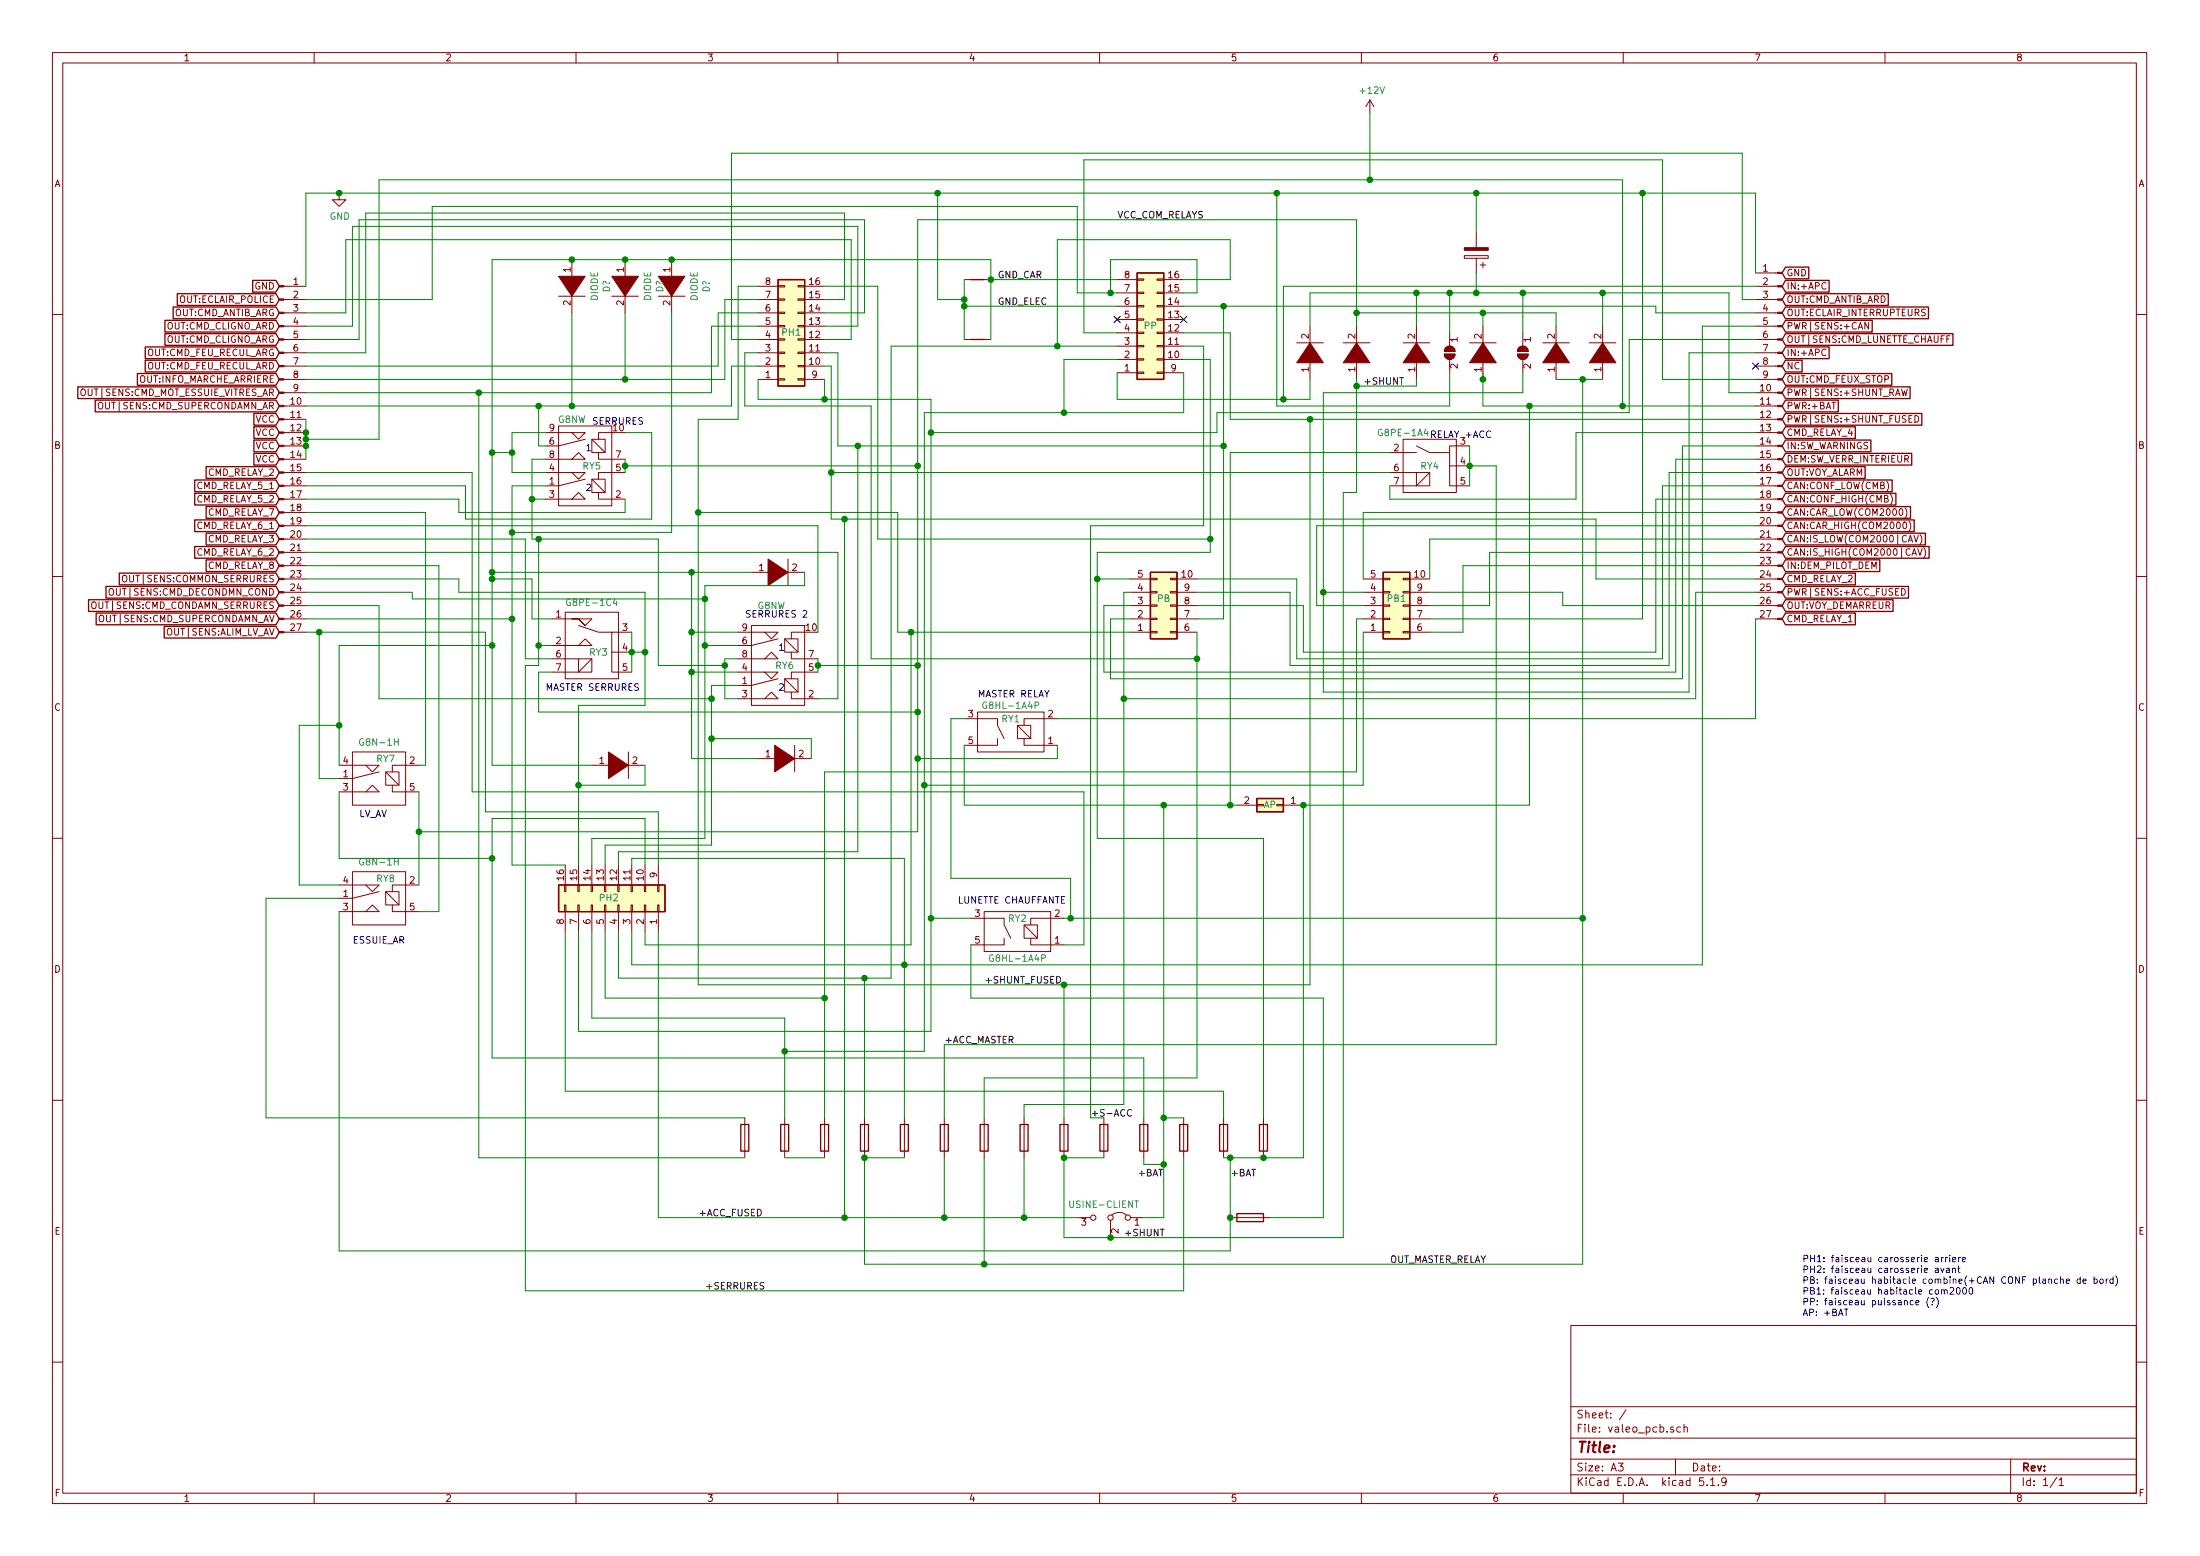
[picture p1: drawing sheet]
<svg xmlns="http://www.w3.org/2000/svg" width="420mm" height="297mm" viewBox="0 0 420 297" stroke-linecap="round" stroke-linejoin="round" font-family="sans-serif">
<g fill="none" stroke="#840000" stroke-width=".19">
<path d="M10 10h400v277h-400zM12 12h396v273.1h-396zM60 10v2M110 10v2M160 10v2M210 10v2M260 10v2M261.6 19.1l-.7 1.3M261.6 19.1v2.5M261.6 19.1l.8 1.3M310 10v2M360 10v2"/>
<path d="M64.8 36.9v1.2h1.2l-1.2 1.3-1.3-1.3h1.3M54.2 59.7h4.2M54.2 57.2h4.2M54.2 54.6h4.2M106.7 56.6h5.1M109.2 49.6v3.8M109.2 55.9v3.8M116.8 56.6h5.1M119.4 49.6v3.8M119.4 55.9v3.8M125.7 56.6h5.1M128.3 49.6v3.8"/>
<path d="M128.3 55.9v3.8M144.8 59.7h3.8M144.8 57.2h3.8M144.8 54.6h3.8M148.6 59.6h1.3v.3h-1.3zM148.6 57.1h1.3v.2h-1.3zM148.6 54.5h1.3v.3h-1.3zM152.4 59.6h1.3v.3h-1.3zM152.4 57.1h1.3v.2h-1.3zM152.4 54.5h1.3v.3h-1.3zM153.7 59.7h3.8M153.7 57.2h3.8"/>
<path d="M153.7 54.6h3.8M184.1 53.4h5.1M213.4 58.5h3.8M213.4 55.9h3.8M213.4 53.4h3.8M217.2 58.3h1.2v.3h-1.2zM217.2 55.8h1.2v.2h-1.2zM217.2 53.2h1.2v.3h-1.2zM221 58.3h1.2v.3h-1.2zM221 55.8h1.2v.2h-1.2zM221 53.2h1.2v.3h-1.2zM222.2 58.5h3.9"/>
<path d="M222.2 55.9h3.9M222.2 53.4h3.9M279.7 48.8h4.5v.5h-4.5zM281.9 44.5v2.8M281.9 49.3v2.8M282.7 50.6h1M283.2 50.1v1M335.3 59.7h4.2M335.3 57.2h4.2M335.3 54.6h4.2M335.3 52.1h4.2M348.7 54.1a.6 .6 0 0 0-.8 .4 .6 .6 0 0 0 .6 .7l.2-.1"/>
<path d="M10 60h2M54.2 77.5h4.2M54.2 75h4.2M54.2 72.4h4.2M54.2 69.9h4.2M54.2 67.3h4.2M54.2 64.8h4.2M54.2 62.3h4.2M144.8 72.4h3.8M144.8 69.9h3.8M144.8 67.3h3.8M144.8 64.8h3.8"/>
<path d="M144.8 62.3h3.8M148.6 62.1h1.3v.3h-1.3zM148.6 67.2h1.3v.3h-1.3zM148.6 69.8h1.3v.2h-1.3zM148.6 72.3h1.3v.3h-1.3zM148.6 64.7h1.3v.2h-1.3zM152.4 62.1h1.3v.3h-1.3zM152.4 67.2h1.3v.3h-1.3zM152.4 69.8h1.3v.2h-1.3zM152.4 72.3h1.3v.3h-1.3zM152.4 64.7h1.3v.2h-1.3zM153.7 72.4h3.8"/>
<path d="M153.7 69.9h3.8M153.7 67.3h3.8M153.7 64.8h3.8M153.7 62.3h3.8M184.1 64.8h5.1M213.4 71.2h3.8M213.4 68.6h3.8M213.4 66.1h3.8M213.4 63.5h3.8M213.4 61h3.8M217.2 60.9h1.2v.2h-1.2zM217.2 65.9h1.2v.3h-1.2z"/>
<path d="M217.2 68.5h1.2v.2h-1.2zM217.2 71h1.2v.3h-1.2zM217.2 63.4h1.2v.3h-1.2zM221 60.9h1.2v.2h-1.2zM221 65.9h1.2v.3h-1.2zM221 68.5h1.2v.2h-1.2zM221 71h1.2v.3h-1.2zM221 63.4h1.2v.3h-1.2zM222.2 71.2h3.9M222.2 68.6h3.9M222.2 66.1h3.9M222.2 63.5h3.9"/>
<path d="M222.2 61h3.9M247.6 65.4h5.1M250.2 62.3v3.8M250.2 68.6v3.8M256.5 65.4h5.1M259.1 62.3v3.8M259.1 68.6v3.8M268 65.4h5M270.5 62.3v3.8M270.5 68.6v3.8M275.8 67.6h2.1a1.02 1.02 0 0 1-1 1 1.02 1.02 0 0 1-1.1-1zM276.1 66.4a1.02 1.02 0 0 1 1.1-.3 1.02 1.02 0 0 1 .7 1h-2.1z"/>
<path d="M276.9 63.5v2.6M276.9 68.6v2.6M280.7 65.4h5M283.2 62.3v3.8M283.2 68.6v3.8M289.8 67.6h2a1.02 1.02 0 0 1-1 1 1.02 1.02 0 0 1-1-1zM290 66.4a1.02 1.02 0 0 1 1.2-.3 1.02 1.02 0 0 1 .6 1h-2zM290.8 63.5v2.6M290.8 68.6v2.6M294.6 65.4h5.1M297.2 62.3v3.8M297.2 68.6v3.8"/>
<path d="M303.5 65.4h5.1M306.1 62.3v3.8M306.1 68.6v3.8M335.3 77.5h4.2M335.3 75h4.2M335.3 72.4h4.2M335.3 69.9h4.2M335.3 67.3h4.2M335.3 64.8h4.2M335.3 62.3h4.2M348.7 66.8a.6 .6 0 0 0-.8 .4 .6 .6 0 0 0 .6 .7l.2-.1M356.9 61.6v1.2l-.7-1.2v1.2"/>
<path d="M363.2 74.3l.3 1.2 .2-.9 .3 .9 .3-1.2M365.7 79.3a.64 .64 0 0 1 .7 .7 .64 .64 0 0 1-.7 .6zM408 60h2M54.2 92.7h4.2M54.2 90.2h4.2M54.2 85.1h4.2M54.2 95.3h4.2M54.2 87.7h4.2M54.2 82.6h4.2M54.2 97.8h4.2M54.2 80h4.2M104.1 95.3h7.7l-1.3-1.3-1.3 1.3"/>
<path d="M104.1 90.2h7.7l-1.3 1.3-1.3-1.3M104.1 87.7h7.7l-1.3-1.3-1.3 1.3M104.1 82.6h7.7l-1.3 1.3-1.3-1.3M106.7 81.3h10.1v15.3h-10.1zM111.8 91.5l-5.1 1.2h-2.6M111.8 83.9l-5.1 1.2h-2.6M113 91.5h2.6v2.5h-2.6zM113 83.9h2.6v2.5h-2.6zM113 91.5l2.6 2.5M113 83.9l2.6 2.5M114.3 94v1.3h5.1M114.3 86.4v1.3h5.1"/>
<path d="M116.8 82.6h-2.5v1.3M119.4 90.2h-5.1v1.3M265.4 90.2h5.1M265.4 86.4h5.1M268 83.9h10.1v10.1h-10.1zM270.5 90.2h2.5v2.5h-2.5zM270.5 85.1l2.5 1.3h3.9M273 90.2l-2.5 2.5h-5.1M276.9 88.9h3.8M280.7 85.1h-3.8v7.6h3.8M335.3 92.7h4.2M335.3 90.2h4.2"/>
<path d="M335.3 85.1h4.2M335.3 95.3h4.2M335.3 87.7h4.2M335.3 82.6h4.2M335.3 97.8h4.2M335.3 80h4.2M361 94.4a1.4 1.4 0 0 1 0 1.9M363.8 96.9a1.47 1.47 0 0 1 0 2M364.6 99.5a1.47 1.47 0 0 1 0 1.9M10 110h2M54.2 118.1h4.2M54.2 115.6h4.2"/>
<path d="M54.2 113.1h4.2M54.2 110.5h4.2M54.2 108h4.2M54.2 105.4h4.2M54.2 102.9h4.2M54.2 100.4h4.2M105.4 118.1h5.1h-1.3M107.9 116.9h10.2v12.7h-10.2zM110.5 119.4l3.8 1.3h2.5M110.5 118.1h2.5l-1.2 1.3-1.3-1.3 1.3 1.3M143.5 119.4h10.2v15.3h-10.2zM143.5 109.3h3.8"/>
<path d="M149.9 109.3h3.8M150.5 106.7v5.1M215.9 118.1h3.8M215.9 115.6h3.8M215.9 113.1h3.8M215.9 110.5h3.8M219.7 110.4h1.3v.3h-1.3zM219.7 112.9h1.3v.3h-1.3zM219.7 118h1.3v.3h-1.3zM219.7 115.5h1.3v.2h-1.3zM223.5 110.4h1.3v.3h-1.3zM223.5 112.9h1.3v.3h-1.3z"/>
<path d="M223.5 118h1.3v.3h-1.3zM223.5 115.5h1.3v.2h-1.3zM224.8 118.1h3.8M224.8 115.6h3.8M224.8 113.1h3.8M224.8 110.5h3.8M260.3 118.1h3.9M260.3 115.6h3.9M260.3 113.1h3.9M260.3 110.5h3.9M264.2 110.4h1.2v.3h-1.2zM264.2 112.9h1.2v.3h-1.2z"/>
<path d="M264.2 118h1.2v.3h-1.2zM264.2 115.5h1.2v.2h-1.2zM268 110.4h1.2v.3h-1.2zM268 112.9h1.2v.3h-1.2zM268 118h1.2v.3h-1.2zM268 115.5h1.2v.2h-1.2zM269.2 118.1h3.8M269.2 115.6h3.8M269.2 113.1h3.8M269.2 110.5h3.8M335.3 118.1h4.2M335.3 115.6h4.2"/>
<path d="M335.3 113.1h4.2M335.3 110.5h4.2M335.3 108h4.2M335.3 105.4h4.2M335.3 102.9h4.2M335.3 100.4h4.2M363.2 112.4a.64 .64 0 0 1 .7 .6 .64 .64 0 0 1-.7 .6zM365.5 102.2l.4 1.3 .5-1.3M366.2 104.7l.5 1.3 .4-1.3M366.7 102a1.47 1.47 0 0 1 0 1.9M367.4 104.6a1.4 1.4 0 0 1 0 1.9M408 110h2"/>
<path d="M54.2 120.7h4.2M105.4 123.2h7.6l-1.2-1.2-1.3 1.2M105.4 125.8h5.1M110.5 125.8h2.5v2.5h-2.5zM113 125.8l-2.5 2.5h-5.1M116.8 124.5h3.8M120.6 120.7h-3.8v7.6h3.8M141 133.4h7.6l-1.3-1.3-1.3 1.3M141 128.3h7.6l-1.3 1.3-1.3-1.3M141 125.8h7.6l-1.3-1.3-1.3 1.3M141 120.7h7.6l-1.3 1.3-1.3-1.3M148.6 122l-5.1 1.2h-2.5"/>
<path d="M148.6 129.6l-5.1 1.2h-2.5M149.9 129.6h2.5v2.5h-2.5zM149.9 122h2.5v2.5h-2.5zM149.9 129.6l2.5 2.5M149.9 122l2.5 2.5M151.1 132.1v1.3h5.1M151.1 124.5v1.3h5.1M153.7 120.7h-2.6v1.3M156.2 128.3h-5.1v1.3M184.1 137.2h6.4v1.3l1.3 2.5M186.7 135.9h12.7v7.6h-12.7zM194.3 138.5h2.5v2.5h-2.5z"/>
<path d="M194.3 138.5l2.5 2.5M201.9 137.2h-6.3v1.3M215.9 120.7h3.8M219.7 120.6h1.3v.2h-1.3zM223.5 120.6h1.3v.2h-1.3zM224.8 120.7h3.8M260.3 120.7h3.9M264.2 120.6h1.2v.2h-1.2zM268 120.6h1.2v.2h-1.2zM269.2 120.7h3.8M64.8 151.2h7.6l-1.3-1.3-1.3 1.3M64.8 146.1h7.6l-1.3 1.3-1.3-1.3"/>
<path d="M67.3 143.5h10.2v10.2h-10.2zM72.4 147.4l-5.1 1.2h-2.5M73.7 147.4h2.5v2.5h-2.5zM73.7 147.4l2.5 2.5M74.9 149.9v1.3h5.1M80 146.1h-5.1v1.3M113 146.1h3.8M119.4 146.1h3.8M120 143.5v5.1M144.8 144.8h3.8M151.1 144.8h3.8M151.8 142.3v5.1"/>
<path d="M190.5 141v1.3h-6.4M195.6 141v1.3h6.3M236.2 153.7h3.8M240 153.6h1.3v.2h-1.3zM243.8 153.6h1.3v.2h-1.3zM245.1 153.7h3.8M10 160h2M64.8 174h7.6l-1.3-1.2-1.3 1.2M64.8 168.9h7.6l-1.3 1.3-1.3-1.3M67.3 166.4h10.2v10.2h-10.2zM72.4 170.2l-5.1 1.3h-2.5M73.7 170.2h2.5v2.6h-2.5z"/>
<path d="M73.7 170.2l2.5 2.6M74.9 172.8v1.2h5.1M80 168.9h-5.1v1.3M107.8 172.8h.3v1.2h-.3zM107.8 168.9h.3v1.3h-.3zM107.9 165.1v3.8M107.9 174v3.8M110.4 172.8h.2v1.2h-.2zM110.4 168.9h.2v1.3h-.2zM110.5 165.1v3.8M110.5 174v3.8M112.9 172.8h.3v1.2h-.3z"/>
<path d="M112.9 168.9h.3v1.3h-.3zM113 165.1v3.8M113 174v3.8M115.4 172.8h.3v1.2h-.3zM115.4 168.9h.3v1.3h-.3zM115.6 165.1v3.8M115.6 174v3.8M118 172.8h.2v1.2h-.2zM118 168.9h.2v1.3h-.2zM118.1 165.1v3.8M118.1 174v3.8M120.5 172.8h.3v1.2h-.3z"/>
<path d="M120.5 168.9h.3v1.3h-.3zM120.6 165.1v3.8M120.6 174v3.8M123.1 172.8h.2v1.2h-.2zM123.1 168.9h.2v1.3h-.2zM123.2 165.1v3.8M123.2 174v3.8M125.6 172.8h.3v1.2h-.3zM125.6 168.9h.3v1.3h-.3zM125.7 165.1v3.8M125.7 174v3.8M185.4 175.3h6.4v1.3l1.2 2.5"/>
<path d="M188 174h12.7v7.6h-12.7zM191.8 179.1v1.3h-6.4M195.6 176.6h2.5v2.5h-2.5zM195.6 176.6l2.5 2.5M196.8 179.1v1.3h6.4M203.2 175.3h-6.4v1.3M408 160h2M10 210h2M142.2 213.4v7.6M149.9 213.4v7.6M157.5 213.4v7.6M165.1 213.4v7.6"/>
<path d="M172.7 213.4v7.6M180.3 213.4v7.6M188 213.4v7.6M195.6 213.4v7.6M203.2 213.4v7.6M210.8 213.4v7.6M218.4 213.4v7.6M226.1 213.4v7.6M233.7 213.4v7.6M241.3 213.4v7.6M408 210h2M205.7 232.4h2.6"/>
<path d="M212.1 233v3.3M212.3 231.9a2.26 2.26 0 0 1 2.8 0M215.9 232.4h2.5M234.9 232.4h7.7M300 253h108v32.1h-108zM10 260h2M300 278.5h108M300 274.5h108M300 268.5h108M309 279.3h1l-.5 .6 .4 .1v.7l-.2 .1-.7-.1M310.5 269.1l-1.2 2M319.6 272.5l-.3-.1-.3 .2 .1 .2 .5 .2v.3h-.6"/>
<path d="M320 278.5v3M321 272.5l-.5-.1-.3 .3 .1 .6 .2 .1 .5-.1M321.6 272.5l.2-.1 .4 .1v.9M321.6 271.9v1.5M384 278.5v6.6M408 260h2M60 285.1v1.9M110 285.1v1.9M160 285.1v1.9M210 285.1v1.9M260 285.1v1.9M300 281.5h108"/>
<path d="M310 285.1v1.9M325.3 282.1h-.7l-.1 .7 .2-.1h.5l.2 .3-.1 .5-.2 .1-.6-.1M326 283.5v.1M326.7 282.5l.4-.4v1.5M326.7 283.6h.8M328.2 283.5v.1M329.7 282.7l-.3 .3h-.4l-.2-.3 .2-.5 .4-.1 .2 .2a1.19 1.19 0 0 1-.2 1.2l-.4 .1M360 285.1v1.9M392.8 282l-1.3 2M393.2 282.5l.5-.4v1.5M393.2 283.6h.9"/>
<circle cx="208.8" cy="232.4" r=".51"/>
<circle cx="212.1" cy="232.4" r=".51"/>
<circle cx="215.4" cy="232.4" r=".51"/>
</g>
<g fill="#ffffc2" stroke="#ffffc2" stroke-width=".19">
<path d="M240 152.4h5.1v2.6h-5.1z"/>
<path d="M217.2 52.1h5v20.3h-5z"/>
<path d="M106.7 168.9h20.3v5.1h-20.3z"/>
<path d="M219.7 109.3h5.1v12.7h-5.1z"/>
<path d="M264.2 109.3h5v12.7h-5z"/>
<path d="M148.6 53.4h5.1v20.3h-5.1z"/>
</g>
<g fill="none" stroke="#840000" stroke-width=".25">
<path d="M33.1 58.6h19.6l.6 1.1-.6 1.1h-19.6zM33.9 56.1h18.8l.6 1.1-.6 1.1h-18.8zM48.3 53.5h4.4l.6 1.1-.6 1.2h-4.4zM148.6 53.4h5.1v20.3h-5.1zM185.4 53.4h2.6M217.2 52.1h5v20.3h-5zM341 56.1h19.6v2.2h-19.6l-.6-1.1zM341 58.6h27.3v2.2h-27.3l-.6-1.1zM341 53.5h8.3v2.3h-8.3l-.6-1.2zM341 51h4.4v2.2h-4.4l-.6-1.1zM14.9 73.8h37.8l.6 1.2-.6 1.1h-37.8zM18.2 76.4h34.5l.6 1.1-.6 1.1h-34.5z"/>
<path d="M26.2 71.3h26.5l.6 1.1-.6 1.1h-26.5zM27.7 68.8h25l.6 1.1-.6 1.1h-25zM27.7 66.2h25l.6 1.1-.6 1.2h-25zM31.5 61.1h21.2l.6 1.2-.6 1.1h-21.2zM31.5 63.7h21.2l.6 1.1-.6 1.1h-21.2zM48.5 78.9h4.2l.6 1.1-.6 1.2h-4.2zM185.4 64.8h2.6M341 63.7h32v2.2h-32l-.6-1.1zM341 71.3h20.3v2.2h-20.3l-.6-1.1zM341 61.1h16.6v2.3h-16.6l-.6-1.1zM341 76.4h10.1v2.2h-10.1l-.6-1.1zM341 68.8h3.2v2.2h-3.2l-.6-1.1z"/>
<path d="M341 78.9h26v2.3h-26l-.6-1.2zM341 73.8h23.8v2.3h-23.8l-.6-1.1zM341 66.2h8.3v2.3h-8.3l-.6-1.2zM37.2 91.6h15.5l.6 1.1-.6 1.2h-15.5zM37.2 94.2h15.5l.6 1.1-.6 1.1h-15.5zM37.2 99.2h15.5l.6 1.2-.6 1.1h-15.5zM39.4 89.1h13.3l.6 1.1-.6 1.1h-13.3zM39.4 96.7h13.3l.6 1.1-.6 1.1h-13.3zM48.5 84h4.2l.6 1.1-.6 1.1h-4.2zM48.5 86.5h4.2l.6 1.2-.6 1.1h-4.2zM48.5 81.5h4.2l.6 1.1-.6 1.1h-4.2zM341 94.2h21.1v2.2h-21.1l-.6-1.1z"/>
<path d="M341 91.6h20.4v2.3h-20.4l-.6-1.2zM341 89.1h15.2v2.2h-15.2l-.6-1.1zM341 84h16.3v2.2h-16.3l-.6-1.1zM341 86.5h24.1v2.3h-24.1l-.6-1.1zM341 99.2h24.6v2.3h-24.6l-.6-1.1zM341 81.5h13.3v2.2h-13.3l-.6-1.1zM341 96.7h23.9v2.2h-23.9l-.6-1.1zM16.9 114.5h35.8l.6 1.1-.6 1.1h-35.8zM18.4 117h34.3l.6 1.1-.6 1.2h-34.3zM20.2 111.9h32.5l.6 1.2-.6 1.1h-32.5zM22.8 109.4h29.9l.6 1.1-.6 1.1h-29.9zM31.4 119.6h21.3l.6 1.1-.6 1.1h-21.3z"/>
<path d="M37.2 104.3h15.5l.6 1.1-.6 1.2h-15.5zM39.4 106.9h13.3l.6 1.1-.6 1.1h-13.3zM39.4 101.8h13.3l.6 1.1-.6 1.1h-13.3zM219.7 109.3h5.1v12.7h-5.1zM264.2 109.3h5v12.7h-5zM341 109.4h13.3v2.2h-13.3l-.6-1.1zM341 117h13.3v2.3h-13.3l-.6-1.2zM341 111.9h23.5v2.3h-23.5l-.6-1.1zM341 114.5h20.5v2.2h-20.5l-.6-1.1zM341 106.9h18v2.2h-18l-.6-1.1zM341 101.8h26.7v2.2h-26.7l-.6-1.1zM341 104.3h27.4v2.3h-27.4l-.6-1.2z"/>
<path d="M240 152.4h5.1v2.6h-5.1zM106.7 168.9h20.3v5.1h-20.3zM141.5 214.7h1.5v5h-1.5zM149.1 214.7h1.5v5h-1.5zM156.7 214.7h1.5v5h-1.5zM164.3 214.7h1.6v5h-1.6zM172 214.7h1.5v5h-1.5zM179.6 214.7h1.5v5h-1.5zM187.2 214.7h1.5v5h-1.5zM194.8 214.7h1.5v5h-1.5zM202.4 214.7h1.6v5h-1.6zM210.1 214.7h1.5v5h-1.5z"/>
<path d="M217.7 214.7h1.5v5h-1.5zM225.3 214.7h1.5v5h-1.5zM232.9 214.7h1.5v5h-1.5zM240.5 214.7h1.6v5h-1.6zM236.2 231.7h5.1v1.5h-5.1z"/>
</g>
<path d="M108.9 114.4a.59 .59 0 0 0-.7 .6 .59 .59 0 0 0 .7 .6l.1-.5h-.3M117.4 114.3l-.3 .9h.8M197.7 134.7l.6-.1v-.5l-.6-.1v1.3M198.9 182.9l.7-.1v-.4l-.7-.1v1.2" fill="none" stroke="#008484" stroke-width=".19"/>
<g fill="#840000" stroke="#840000" stroke-width=".19">
<path d="M53.3 120.6h.9v.2h-.9z"/>
<path d="M53.3 118h.9v.3h-.9z"/>
<path d="M53.3 115.5h.9v.2h-.9z"/>
<path d="M53.3 112.9h.9v.3h-.9z"/>
<path d="M53.3 110.4h.9v.3h-.9z"/>
<path d="M53.3 107.9h.9v.2h-.9z"/>
<path d="M53.3 105.3h.9v.3h-.9z"/>
<path d="M53.3 102.8h.9v.2h-.9z"/>
<path d="M53.3 100.2h.9v.3h-.9z"/>
<path d="M53.3 97.7h.9v.3h-.9z"/>
<path d="M53.3 95.2h.9v.2h-.9z"/>
<path d="M53.3 92.6h.9v.3h-.9z"/>
<path d="M53.3 90.1h.9v.2h-.9z"/>
<path d="M53.3 87.5h.9v.3h-.9z"/>
<path d="M53.3 85h.9v.3h-.9z"/>
<path d="M53.3 82.5h.9v.2h-.9z"/>
<path d="M53.3 79.9h.9v.3h-.9z"/>
<path d="M53.3 77.4h.9v.2h-.9z"/>
<path d="M53.3 74.8h.9v.3h-.9z"/>
<path d="M53.3 72.3h.9v.3h-.9z"/>
<path d="M53.3 69.8h.9v.2h-.9z"/>
<path d="M53.3 67.2h.9v.3h-.9z"/>
<path d="M53.3 64.7h.9v.2h-.9z"/>
<path d="M53.3 62.1h.9v.3h-.9z"/>
<path d="M53.3 59.6h.9v.3h-.9z"/>
<path d="M53.3 57.1h.9v.2h-.9z"/>
<path d="M53.3 54.5h.9v.3h-.9z"/>
<path d="M276.1 66.4a1.02 1.02 0 0 1 1.1-.3 1.02 1.02 0 0 1 .7 1h-2.1z"/>
<path d="M275.8 67.6h2.1a1.02 1.02 0 0 1-1 1 1.02 1.02 0 0 1-1.1-1z"/>
<path d="M290 66.4a1.02 1.02 0 0 1 1.2-.3 1.02 1.02 0 0 1 .6 1h-2z"/>
<path d="M289.8 67.6h2a1.02 1.02 0 0 1-1 1 1.02 1.02 0 0 1-1-1z"/>
<path d="M339.5 118h.9v.3h-.9z"/>
<path d="M339.5 115.5h.9v.2h-.9z"/>
<path d="M339.5 112.9h.9v.3h-.9z"/>
<path d="M339.5 110.4h.9v.3h-.9z"/>
<path d="M339.5 107.9h.9v.2h-.9z"/>
<path d="M339.5 105.3h.9v.3h-.9z"/>
<path d="M339.5 102.8h.9v.2h-.9z"/>
<path d="M339.5 100.2h.9v.3h-.9z"/>
<path d="M339.5 97.7h.9v.3h-.9z"/>
<path d="M339.5 95.2h.9v.2h-.9z"/>
<path d="M339.5 92.6h.9v.3h-.9z"/>
<path d="M339.5 90.1h.9v.2h-.9z"/>
<path d="M339.5 87.5h.9v.3h-.9z"/>
<path d="M339.5 85h.9v.3h-.9z"/>
<path d="M339.5 82.5h.9v.2h-.9z"/>
<path d="M339.5 79.9h.9v.3h-.9z"/>
<path d="M339.5 77.4h.9v.2h-.9z"/>
<path d="M339.5 74.8h.9v.3h-.9z"/>
<path d="M339.5 72.3h.9v.3h-.9z"/>
<path d="M339.5 69.8h.9v.2h-.9z"/>
<path d="M339.5 67.2h.9v.3h-.9z"/>
<path d="M339.5 64.7h.9v.2h-.9z"/>
<path d="M339.5 62.1h.9v.3h-.9z"/>
<path d="M339.5 59.6h.9v.3h-.9z"/>
<path d="M339.5 57.1h.9v.2h-.9z"/>
<path d="M339.5 54.5h.9v.3h-.9z"/>
<path d="M339.5 52h.9v.2h-.9z"/>
<path d="M279.7 47.3h4.5v.5h-4.5z"/>
<path d="M125.7 52.7h5.1l-2.5 3.9z"/>
<path d="M116.8 52.7h5.1l-2.5 3.9z"/>
<path d="M106.7 52.7h5.1l-2.6 3.9z"/>
<path d="M146.7 106.7l3.8 2.6-3.8 2.5z"/>
<path d="M148 142.3l3.8 2.5-3.8 2.6z"/>
<path d="M116.2 143.5l3.8 2.6-3.8 2.5z"/>
<path d="M250.2 65.4l2.5 3.9h-5.1z"/>
<path d="M259.1 65.4l2.5 3.9h-5.1z"/>
<path d="M270.5 65.4l2.5 3.9h-5z"/>
<path d="M297.2 65.4l2.5 3.9h-5.1z"/>
<path d="M306.1 65.4l2.5 3.9h-5.1z"/>
<path d="M283.2 65.4l2.5 3.9h-5z"/>
</g>
<g fill="none" stroke="#008400" stroke-width=".19">
<path d="M179.1 36.9v20.3h5M243.8 36.9v40.6h33.1v-6.3M261.6 21.6v12.7M281.9 36.9v7.6M313.7 36.9v81.2h-40.7M58.4 59.7h7.6v-13.9h96.6v19h-5.1M109.2 59.7v17.8M119.4 59.7v12.7M128.3 59.7v41.9h-30.5M144.8 54.6h-3.8v25.4h-7.7v108h116.9v-108M144.8 57.2h-6.4v15.2h-80M144.8 59.7h-7.6v10.2h-78.8"/>
<path d="M157.5 54.6h10.1v48.3h63.5M157.5 59.7h7.6v-17.8h-96.5v22.9h-10.2M157.5 57.2h3.8v-16.5h-91.5v26.6h-11.4M184.1 53.4v11.4M184.1 58.5h29.3M189.2 53.4h24.2M212.1 55.9v-6.3h16.5v6.3h-2.5M213.4 55.9h-7.7v-16.5h-123.2v17.8h-24.1M226.1 53.4h8.8v-7.6h-33v20.3M226.1 58.5h90.1v1.2h19.1M233.7 58.5v59.6h-5.1M259.1 59.7h38.1v2.6"/>
<path d="M270.5 55.9v6.4M276.9 55.9v7.6M281.9 52.1v3.8M283.2 59.7v2.6M290.8 55.9v7.6M306.1 55.9v6.4M335.3 54.6h-90.2v21.6M335.3 57.2h-2.6v-28h-193v35.6h5.1M335.3 52.1v-15.2h-276.9v17.7M58.4 62.3h8.9v-19.1h96.5v19.1h-6.3M91.4 75v146h50.8M102.9 77.5v7.6h1.2"/>
<path d="M144.8 62.3h-8.9v12.7h-77.5M144.8 72.4v3.8h33v120.7h-67.3v-19.1M144.8 67.3h-2.6v10.2h24.2v48.3h62.2M144.8 69.9h-5.1v7.6h-81.3M157.5 67.3h2.5v17.8h73.7M157.5 69.9h1.2v29.2h146.1v11.4h30.5M157.5 72.4v3.8M189.2 64.8v-15.2h-95.2v96.5h19M213.4 71.2v5h36.8v-3.8M213.4 66.1h-43.2v120.6h-52.1v-8.9M213.4 63.5h-6.4v-33h110.5v41.9h17.8M213.4 68.6h-10.2v10.2"/>
<path d="M226.1 66.1h3.8v34.3h-21.6v113M226.1 68.6h5v36.8h-21.6v54.7h31.8v53.3M226.1 71.2v7.6h-49.6v121.9h-26.6M226.1 63.5h8.8v16.5h100.4M250.2 62.3v-6.4h80v19.1h5.1M259.1 62.3v-20.4h-83.8v116.9h-95.3M259.1 72.4v21.6h-2.6v142.3h-53.3v-15.3h7.6M270.5 72.4v1.3h-11.4M283.2 71.2v6.3h52.1M292.1 77.5v76.2h-43.2v67.3h-15.2M297.2 72.4h8.9M302.3 72.4v168.9h-137.2v-20.3h7.6"/>
<path d="M309.9 77.5v-43.2h-237.5v49.6h-14M335.3 62.3h-10.2v121.9h-204.5v-6.4M335.3 64.8h-24.2v14h-78.7v3.8h-54.6M335.3 67.3h-12.7v64.8h-69.9v-57.1h38.1v-3.8M58.4 90.2h31.8v61h116.8v29.2h-3.8M58.4 95.3h29.2v2.5h31.8v-2.5M58.4 97.8h22.9v48.3h-1.3M58.4 80v7.7M94 86.4h3.8M101.6 95.3h2.5M104.1 87.7h-2.5v15.2h24.1v24.1h12.7M104.1 82.6h-6.3v7.6h6.3"/>
<path d="M104.1 92.7h-6.3v72.4h10.1M119.4 87.7v2.5M119.4 88.9h55.9M119.4 82.6h5.1v16.5h-35.6v-6.4h-30.5M133.3 97.8h38.1v22.9h44.5M158.7 90.2h106.7M161.3 99.1v133.3M163.8 85.1v77.5h-45.7v2.5M265.4 86.4h-30.5v67.3M280.7 88.9h5v110.5h-105.4v14M280.7 85.1v7.6M335.3 92.7h-17.8v33.1h-69.9v-15.3h-19"/>
<path d="M335.3 90.2h-16.5v36.8h-72.4v-13.9h-17.8M335.3 82.6h-34.3v12.7h-35.6v-2.6M335.3 97.8h-75v12.7M335.3 85.1h-14v44.5h-109.2v-11.5h3.8M335.3 95.3h-19.1v29.2h-67.3v-8.9h-20.3M335.3 87.7h-15.3v40.6h-109.2v-12.7h5.1M58.4 100.4h97.8v20.3M58.4 105.4h101.6v28h-3.8M58.4 115.6h14v17.8h63.5M58.4 110.5h29.2v2.6h35.6v21.6h-12.7v30.4M58.4 108h25.4v66h-3.8M58.4 102.9h41.9v22.9h5.1"/>
<path d="M58.4 113.1h20.3v1.2h55.9M58.4 118.1h39.4M94 110.5h7.6v7.6h3.8M94 109.3h49.5M102.9 102.9v24.1h-2.6v119.4h125.8v-25.4M132.1 109.3v35.5h12.7M153.7 109.3v2.5h-19.1v48.3h-21.6v5M209.5 110.5h6.4M215.9 113.1h-1.3v97.8h-19v2.5M252.7 113.1h7.6M260.3 118.1h-1.2v29.3h-101.6v66M273 113.1h25.4v2.5h36.9"/>
<path d="M335.3 100.4h-83.8v15.2h8.8M335.3 105.4h-50.8v10.2h-11.5M335.3 113.1h-11.5v20.3h-109.2M335.3 118.1v19.1h-133.4M335.3 108h-55.9v12.7h-6.4M335.3 102.9h-62.3v7.6M58.4 120.7h34.3v34.3h33v10.1M61 120.7v27.9h3.8M64.8 138.5h-7.7v30.4h7.7M94 123.2h-29.2v22.9M102.9 123.2h2.5M105.4 128.3h-2.5v7.6h72.4"/>
<path d="M120.6 120.7v7.6M120.6 124.5h2.6M132.1 120.7h8.9M132.1 128.3h8.9M134.6 123.2h6.4M141 125.8h-2.6v7.6h2.6M141 130.8h-5.1v30.5h-20.3v3.8M156.2 125.8v2.5M156.2 127h19.1M174 120.7v59.7h-50.8v-2.6M184.1 137.2h-2.5v30.5h22.9v7.6M228.6 120.7v85.1h-40.6v7.6"/>
<path d="M260.3 120.7v29.2h-83.8M64.8 151.2v12.7h29.2M80 151.2v17.7M123.2 146.1v3.8h-12.7M135.9 141h19v3.8M184.1 142.3v11.4h52.1M201.9 142.3v2.5h-26.6M222.2 153.7v78.7h-3.8M64.8 174v64.8h170.1v-17.8M64.8 171.5h-14v41.9h91.4M107.9 177.8v30.5h125.8v5.1M113 177.8v16.5h36.9v19.1"/>
<path d="M115.6 177.8v12.7h41.9M120.6 165.1v-1.2h52.1v49.5M123.2 165.1v-8.9h-29.2v45.8h124.4v11.4M125.7 177.8v54.6h80M177.8 175.3h7.6M203.2 175.3h99.1M165.1 186.7v26.7M185.4 180.4v10.1h67.3v41.9h-10.1M203.2 188v25.4M222.2 213.4h3.9M149.9 221h7.6M180.3 221v11.4"/>
<path d="M188 221v20.3M195.6 221v11.4M218.4 221v1.3h3.8"/>
</g>
<path d="M216.1 211.9a.6 .6 0 0 0-.8 .5 .6 .6 0 0 0 .5 .7l.3-.2" fill="none" stroke="#000" stroke-width=".19"/>
<g fill="none" stroke="#0000c2" stroke-width=".19">
<path d="M284.7 82.4a.6 .6 0 0 0-.9 .4 .6 .6 0 0 0 .6 .7l.3-.1M153.4 116.7l.4-.2 .3 .4-.8 .9h.8M372.4 239.6v.1M365.9 248.7l.6-.1-.1-.3h-.3l-.2 .1v.7h.5M368.4 247.7a1.4 1.4 0 0 0 0 1.9M368.8 247.9l.4-.1 .2 .2-.4 .6M369 249v.1M369.6 240.1h.5l.1 .8M369.6 242.1h.5l.1 .8M369.8 247.7a1.47 1.47 0 0 1 0 1.9M370.2 240.3l-.5 .1-.1 .2 .1 .3 .5-.1M370.2 242.4l-.5 .1-.1 .1 .1 .3h.5"/>
<path d="M370.7 242.1l.3 .8 .3-.8M370.8 246.3l.2-.1 .3 .1v.8M370.8 240v.9M371.1 240l-.3 .3M371.3 246.4l.2-.2 .3 .1 .1 .8M371.6 240v.9M371.8 242.1h.4l.1 .8M371.9 240l-.3 .3M372.3 242.4l-.6 .2 .1 .3h.5M372.4 240v.9M372.4 245.9l.5-.1 .3 .3-.8 1h.8M372.9 240.4l.6-.1v-.2l-.4-.1-.2 .2v.6h.6"/>
<path d="M372.9 242.2l.2-.1h.3l.1 .8M372.9 242.1v.8M373.7 245.9l.2-.1a.69 .69 0 0 1 .5 .6 .69 .69 0 0 1-.5 .7l-.2-.2-.1-.3zM373.9 242.1h.4M374 241.7v1.1l.3 .1M374 240v.9M374.4 240l-.4 .3M374.8 240.4l.6-.1-.1-.2-.3-.1-.2 .2v.6h.5M375 245.9l.1-.1a.67 .67 0 0 1 .5 .6 .67 .67 0 0 1-.5 .7l-.3-.5zM376.2 245.9l.2-.1a.69 .69 0 0 1 .4 .6 .69 .69 0 0 1-.4 .7l-.4-.5zM393.5 244.3l.2-.1h.3l.1 .8M394.6 244.6l.6-.1-.1-.3h-.3l-.2 .1 .1 .6h.4"/>
<path d="M397.3 244.2h-.4l-.2 .2 .1 .5h.5M397.3 243.7v1.3M397.8 244.6l.6-.1-.1-.3h-.3l-.2 .1 .1 .6h.4M399.9 244.2h.4l.2 .2-.1 .5h-.5M399.9 243.7v1.3M401.1 244.2h.3l.2 .1v.6l-.3 .1-.3-.2zM402.2 244.2v.8M402.6 244.2l-.4 .2M403.6 244.2h-.4l-.3 .2 .2 .5h.5M403.6 243.7v1.3M404 243.5a1.4 1.4 0 0 1 0 2"/>
</g>
<g fill="#008400" stroke="#008400" stroke-width=".25">
<circle cx="97.8" cy="118.1" r=".51"/>
<circle cx="175.3" cy="127" r=".51"/>
<circle cx="102.9" cy="123.2" r=".51"/>
<circle cx="156.2" cy="127" r=".51"/>
<circle cx="245.1" cy="76.2" r=".51"/>
<circle cx="165.1" cy="221" r=".51"/>
<circle cx="306.1" cy="55.9" r=".51"/>
<circle cx="309.9" cy="77.5" r=".51"/>
<circle cx="175.3" cy="88.9" r=".51"/>
<circle cx="261.6" cy="34.3" r=".51"/>
<circle cx="58.4" cy="83.9" r=".51"/>
<circle cx="188" cy="241.3" r=".51"/>
<circle cx="290.8" cy="55.9" r=".51"/>
<circle cx="119.4" cy="88.9" r=".51"/>
<circle cx="165.1" cy="186.7" r=".51"/>
<circle cx="135.9" cy="141" r=".51"/>
<circle cx="292.1" cy="77.5" r=".51"/>
<circle cx="134.6" cy="123.2" r=".51"/>
<circle cx="91.4" cy="75" r=".51"/>
<circle cx="172.7" cy="184.2" r=".51"/>
<circle cx="235" cy="232.4" r=".51"/>
<circle cx="175.3" cy="135.9" r=".51"/>
<circle cx="212.1" cy="236.3" r=".51"/>
<circle cx="203.2" cy="221" r=".51"/>
<circle cx="283.2" cy="72.4" r=".51"/>
<circle cx="61" cy="120.7" r=".51"/>
<circle cx="80" cy="158.8" r=".51"/>
<circle cx="259.1" cy="59.7" r=".51"/>
<circle cx="157.5" cy="190.5" r=".51"/>
<circle cx="157.5" cy="76.2" r=".51"/>
<circle cx="177.8" cy="82.6" r=".51"/>
<circle cx="176.5" cy="149.9" r=".51"/>
<circle cx="250.2" cy="80" r=".51"/>
<circle cx="203.2" cy="188" r=".51"/>
<circle cx="241.3" cy="221" r=".51"/>
<circle cx="149.9" cy="200.7" r=".51"/>
<circle cx="203.2" cy="78.8" r=".51"/>
<circle cx="233.7" cy="85.1" r=".51"/>
<circle cx="214.6" cy="133.4" r=".51"/>
<circle cx="235" cy="153.7" r=".51"/>
<circle cx="133.4" cy="97.8" r=".51"/>
<circle cx="222.3" cy="222.3" r=".51"/>
<circle cx="161.3" cy="99.1" r=".51"/>
<circle cx="228.6" cy="125.8" r=".51"/>
<circle cx="222.3" cy="213.4" r=".51"/>
<circle cx="235" cy="221" r=".51"/>
<circle cx="231.1" cy="102.9" r=".51"/>
<circle cx="222.3" cy="153.7" r=".51"/>
<circle cx="209.6" cy="110.5" r=".51"/>
<circle cx="233.7" cy="58.5" r=".51"/>
<circle cx="276.9" cy="55.9" r=".51"/>
<circle cx="94" cy="123.2" r=".51"/>
<circle cx="283.2" cy="59.7" r=".51"/>
<circle cx="64.8" cy="138.5" r=".51"/>
<circle cx="135.9" cy="133.4" r=".51"/>
<circle cx="94" cy="109.3" r=".51"/>
<circle cx="134.6" cy="114.3" r=".51"/>
<circle cx="132.1" cy="109.3" r=".51"/>
<circle cx="313.7" cy="36.9" r=".51"/>
<circle cx="248.9" cy="153.7" r=".51"/>
<circle cx="184.2" cy="58.5" r=".51"/>
<circle cx="132.1" cy="120.7" r=".51"/>
<circle cx="64.8" cy="36.9" r=".51"/>
<circle cx="270.5" cy="55.9" r=".51"/>
<circle cx="281.9" cy="36.9" r=".51"/>
<circle cx="94" cy="110.5" r=".51"/>
<circle cx="102.9" cy="77.5" r=".51"/>
<circle cx="132.1" cy="128.3" r=".51"/>
<circle cx="58.4" cy="85.1" r=".51"/>
<circle cx="252.7" cy="113.1" r=".51"/>
<circle cx="109.2" cy="77.5" r=".51"/>
<circle cx="58.4" cy="82.6" r=".51"/>
<circle cx="243.8" cy="36.9" r=".51"/>
<circle cx="179.1" cy="36.9" r=".51"/>
<circle cx="281.9" cy="55.9" r=".51"/>
<circle cx="123.2" cy="124.5" r=".51"/>
<circle cx="184.2" cy="57.2" r=".51"/>
<circle cx="189.2" cy="53.4" r=".51"/>
<circle cx="128.3" cy="49.6" r=".51"/>
<circle cx="120.7" cy="124.5" r=".51"/>
<circle cx="94" cy="163.9" r=".51"/>
<circle cx="212.1" cy="55.9" r=".51"/>
<circle cx="302.3" cy="72.4" r=".51"/>
<circle cx="110.5" cy="149.9" r=".51"/>
<circle cx="302.3" cy="175.3" r=".51"/>
<circle cx="177.8" cy="175.3" r=".51"/>
<circle cx="204.5" cy="175.3" r=".51"/>
<circle cx="174" cy="120.7" r=".51"/>
<circle cx="259.1" cy="73.7" r=".51"/>
<circle cx="158.8" cy="90.2" r=".51"/>
<circle cx="97.8" cy="86.4" r=".51"/>
<circle cx="201.9" cy="66.1" r=".51"/>
<circle cx="161.3" cy="232.4" r=".51"/>
<circle cx="119.4" cy="49.6" r=".51"/>
<circle cx="280.7" cy="88.9" r=".51"/>
<circle cx="180.3" cy="232.4" r=".51"/>
<circle cx="101.6" cy="95.3" r=".51"/>
<circle cx="195.6" cy="232.4" r=".51"/>
<circle cx="109.2" cy="49.6" r=".51"/>
<circle cx="94" cy="86.4" r=".51"/>
<circle cx="138.4" cy="127" r=".51"/>
<circle cx="102.9" cy="102.9" r=".51"/>
<circle cx="97.8" cy="101.6" r=".51"/>
<circle cx="119.4" cy="72.4" r=".51"/>
<circle cx="163.8" cy="85.1" r=".51"/>
<circle cx="175.3" cy="144.8" r=".51"/>
</g>
<path d="M212.8 60.4l1.2 1.2M214 60.4l-1.2 1.2M225.5 60.4l1.2 1.2M226.7 60.4l-1.2 1.2M334.7 69.3l1.2 1.2M335.9 69.3l-1.2 1.2" fill="none" stroke="#000084" stroke-width=".19"/>
<text font-size="2.8" fill="#840000" x="301" y="277.3">Title:</text>
<g font-size="2.1" fill="#840000">
<text x="301" y="273.5">File: valeo_pcb.sch</text>
<text x="301" y="270.8">Sheet: /</text>
<text x="301" y="280.9">Size: A3</text>
<text x="323" y="280.9">Date:</text>
<text x="386" y="280.9">Rev:</text>
<text x="301" y="283.7">KiCad E.D.A. kicad 5.1.9</text>
<text x="386" y="283.7">Id: 1/1</text>
</g>
<g font-size="1.8" fill="#840000">
<text x="35" y="11.7">1</text>
<text x="85" y="11.7">2</text>
<text x="135" y="11.7">3</text>
<text x="185" y="11.7">4</text>
<text x="235" y="11.7">5</text>
<text x="285" y="11.7">6</text>
<text x="335" y="11.7">7</text>
<text x="385" y="11.7">8</text>
<text x="10.4" y="35.7">A</text>
<text x="408.4" y="35.7">A</text>
<text x="109" y="52" transform="rotate(-90 109 52)">1</text>
<text x="119.1" y="52" transform="rotate(-90 119.1 52)">1</text>
<text x="128" y="52" transform="rotate(-90 128 52)">1</text>
<text x="214.8" y="53.1">8</text>
<text x="223.2" y="53.1">16</text>
<text x="336.7" y="51.9">1</text>
<text x="341.1" y="52.7">GND</text>
<text x="34.1" y="57.8">OUT:ECLAIR_POLICE</text>
<text x="48.6" y="55.3">GND</text>
<text x="56" y="54.4">1</text>
<text x="56" y="56.9">2</text>
<text x="56" y="59.5">3</text>
<text x="109" y="58.3" transform="rotate(-90 109 58.3)">2</text>
<text x="119.1" y="58.3" transform="rotate(-90 119.1 58.3)">2</text>
<text x="128" y="58.3" transform="rotate(-90 128 58.3)">2</text>
<text x="146.2" y="59.5">6</text>
<text x="146.2" y="56.9">7</text>
<text x="146.2" y="54.4">8</text>
<text x="154.6" y="59.5">14</text>
<text x="154.6" y="56.9">15</text>
<text x="154.6" y="54.4">16</text>
<text x="214.8" y="58.2">6</text>
<text x="214.8" y="55.7">7</text>
<text x="223.2" y="58.2">14</text>
<text x="223.2" y="55.7">15</text>
<text x="336.7" y="54.4">2</text>
<text x="336.7" y="56.9">3</text>
<text x="336.7" y="59.5">4</text>
<text x="341.1" y="57.8">OUT:CMD_ANTIB_ARD</text>
<text x="341.1" y="55.3">IN:+APC</text>
<text x="31.4" y="65.4">OUT:CMD_CLIGNO_ARG</text>
<text x="31.5" y="62.9">OUT:CMD_CLIGNO_ARD</text>
<text x="32.9" y="60.4">OUT:CMD_ANTIB_ARG</text>
<text x="56" y="62">4</text>
<text x="56" y="64.6">5</text>
<text x="146.2" y="64.6">4</text>
<text x="146.2" y="62">5</text>
<text x="154.6" y="64.6">12</text>
<text x="154.6" y="62">13</text>
<text x="214.8" y="65.8">3</text>
<text x="214.8" y="63.3">4</text>
<text x="214.8" y="60.7">5</text>
<text x="223.2" y="65.8">11</text>
<text x="223.2" y="63.3">12</text>
<text x="223.2" y="60.7">13</text>
<text x="249.9" y="64.7" transform="rotate(-90 249.9 64.7)">2</text>
<text x="258.8" y="64.7" transform="rotate(-90 258.8 64.7)">2</text>
<text x="270.3" y="64.7" transform="rotate(-90 270.3 64.7)">2</text>
<text x="278.4" y="65.3" transform="rotate(-90 278.4 65.3)">1</text>
<text x="283" y="64.7" transform="rotate(-90 283 64.7)">2</text>
<text x="292.4" y="65.3" transform="rotate(-90 292.4 65.3)">1</text>
<text x="296.9" y="64.7" transform="rotate(-90 296.9 64.7)">2</text>
<text x="305.8" y="64.7" transform="rotate(-90 305.8 64.7)">2</text>
<text x="336.7" y="62">5</text>
<text x="336.7" y="64.6">6</text>
<text x="341.1" y="65.4">OUT|SENS:CMD_LUNETTE_CHAUFF</text>
<text x="341.1" y="62.9">PWR|SENS:+CAN</text>
<text x="341.1" y="60.4">OUT:ECLAIR_INTERRUPTEURS</text>
<text x="27.7" y="68">OUT:CMD_FEU_RECUL_ARG</text>
<text x="27.8" y="70.5">OUT:CMD_FEU_RECUL_ARD</text>
<text x="56" y="67.1">6</text>
<text x="56" y="69.6">7</text>
<text x="146.2" y="69.6">2</text>
<text x="146.2" y="67.1">3</text>
<text x="154.6" y="69.6">10</text>
<text x="154.6" y="67.1">11</text>
<text x="214.8" y="70.9">1</text>
<text x="214.8" y="68.4">2</text>
<text x="223.2" y="68.4">10</text>
<text x="223.7" y="70.9">9</text>
<text x="249.9" y="71" transform="rotate(-90 249.9 71)">1</text>
<text x="258.8" y="71" transform="rotate(-90 258.8 71)">1</text>
<text x="270.3" y="71" transform="rotate(-90 270.3 71)">1</text>
<text x="278.4" y="70.4" transform="rotate(-90 278.4 70.4)">2</text>
<text x="283" y="71" transform="rotate(-90 283 71)">1</text>
<text x="292.4" y="70.4" transform="rotate(-90 292.4 70.4)">2</text>
<text x="296.9" y="71" transform="rotate(-90 296.9 71)">1</text>
<text x="305.8" y="71" transform="rotate(-90 305.8 71)">1</text>
<text x="336.7" y="67.1">7</text>
<text x="336.7" y="69.6">8</text>
<text x="341.1" y="70.5">NC</text>
<text x="341.1" y="68">IN:+APC</text>
<text x="15.6" y="75.6">OUT|SENS:CMD_MOT_ESSUIE_VITRES_AR</text>
<text x="26.3" y="73.1">OUT:INFO_MARCHE_ARRIERE</text>
<text x="55.5" y="77.3">10</text>
<text x="56" y="72.2">8</text>
<text x="56" y="74.7">9</text>
<text x="146.2" y="72.2">1</text>
<text x="155.1" y="72.2">9</text>
<text x="336.2" y="74.7">10</text>
<text x="336.2" y="77.3">11</text>
<text x="336.7" y="72.2">9</text>
<text x="341.1" y="73.1">OUT:CMD_FEUX_STOP</text>
<text x="341.1" y="75.6">PWR|SENS:+SHUNT_RAW</text>
<text x="19" y="78.1">OUT|SENS:CMD_SUPERCONDAMN_AR</text>
<text x="48.8" y="83.2">VCC</text>
<text x="48.8" y="80.7">VCC</text>
<text x="55.5" y="79.8">11</text>
<text x="55.5" y="82.3">12</text>
<text x="104.9" y="82.3">9</text>
<text x="117.1" y="82.3">10</text>
<text x="336.2" y="79.8">12</text>
<text x="336.2" y="82.3">13</text>
<text x="341.1" y="78.1">PWR:+BAT</text>
<text x="341.1" y="80.7">PWR|SENS:+SHUNT_FUSED</text>
<text x="341.1" y="83.2">CMD_RELAY_4</text>
<text x="10.4" y="85.7">B</text>
<text x="48.8" y="85.8">VCC</text>
<text x="48.8" y="88.3">VCC</text>
<text x="55.5" y="84.9">13</text>
<text x="55.5" y="87.4">14</text>
<text x="55.5" y="90">15</text>
<text x="104.9" y="90">4</text>
<text x="104.9" y="84.9">6</text>
<text x="104.9" y="87.4">8</text>
<text x="117.6" y="90">5</text>
<text x="117.6" y="87.4">7</text>
<text x="266.2" y="86.1">2</text>
<text x="266.2" y="90">6</text>
<text x="278.9" y="84.9">3</text>
<text x="278.9" y="88.7">4</text>
<text x="336.2" y="84.9">14</text>
<text x="336.2" y="87.4">15</text>
<text x="336.2" y="90">16</text>
<text x="341.1" y="85.8">IN:SW_WARNINGS</text>
<text x="341.1" y="88.3">DEM:SW_VERR_INTERIEUR</text>
<text x="408.4" y="85.7">B</text>
<text x="37.6" y="93.4">CMD_RELAY_5_1</text>
<text x="37.6" y="95.9">CMD_RELAY_5_2</text>
<text x="39.6" y="90.8">CMD_RELAY_2</text>
<text x="55.5" y="92.5">16</text>
<text x="55.5" y="95">17</text>
<text x="104.9" y="92.5">1</text>
<text x="104.9" y="95">3</text>
<text x="117.6" y="95">2</text>
<text x="266.2" y="92.5">7</text>
<text x="278.9" y="92.5">5</text>
<text x="336.2" y="92.5">17</text>
<text x="336.2" y="95">18</text>
<text x="341.1" y="95.9">CAN:CONF_HIGH(CMB)</text>
<text x="341.1" y="93.4">CAN:CONF_LOW(CMB)</text>
<text x="341.1" y="90.8">OUT:VOY_ALARM</text>
<text x="37.6" y="101">CMD_RELAY_6_1</text>
<text x="39.6" y="98.5">CMD_RELAY_7</text>
<text x="55.5" y="97.6">18</text>
<text x="55.5" y="100.1">19</text>
<text x="336.2" y="97.6">19</text>
<text x="336.2" y="100.1">20</text>
<text x="341.1" y="101">CAN:CAR_HIGH(COM2000)</text>
<text x="341.1" y="98.5">CAN:CAR_LOW(COM2000)</text>
<text x="37.6" y="106.1">CMD_RELAY_6_2</text>
<text x="39.6" y="103.5">CMD_RELAY_3</text>
<text x="55.5" y="102.7">20</text>
<text x="55.5" y="105.2">21</text>
<text x="55.5" y="107.7">22</text>
<text x="336.2" y="102.7">21</text>
<text x="336.2" y="105.2">22</text>
<text x="336.2" y="107.7">23</text>
<text x="341.1" y="103.5">CAN:IS_LOW(COM2000|CAV)</text>
<text x="341.1" y="106.1">CAN:IS_HIGH(COM2000|CAV)</text>
<text x="21.3" y="113.7">OUT|SENS:CMD_DECONDMN_COND</text>
<text x="23.9" y="111.2">OUT|SENS:COMMON_SERRURES</text>
<text x="39.6" y="108.6">CMD_RELAY_8</text>
<text x="55.5" y="110.3">23</text>
<text x="55.5" y="112.8">24</text>
<text x="144.9" y="109">1</text>
<text x="151.3" y="109">2</text>
<text x="217.3" y="112.8">4</text>
<text x="217.3" y="110.3">5</text>
<text x="225.7" y="110.3">10</text>
<text x="226.2" y="112.8">9</text>
<text x="261.8" y="112.8">4</text>
<text x="261.8" y="110.3">5</text>
<text x="270.2" y="110.3">10</text>
<text x="270.7" y="112.8">9</text>
<text x="336.2" y="110.3">24</text>
<text x="336.2" y="112.8">25</text>
<text x="341.1" y="111.2">CMD_RELAY_2</text>
<text x="341.1" y="113.7">PWR|SENS:+ACC_FUSED</text>
<text x="341.1" y="108.6">IN:DEM_PILOT_DEM</text>
<text x="17.9" y="116.2">OUT|SENS:CMD_CONDAMN_SERRURES</text>
<text x="19.1" y="118.8">OUT|SENS:CMD_SUPERCONDAMN_AV</text>
<text x="55.5" y="115.4">25</text>
<text x="55.5" y="117.9">26</text>
<text x="106.2" y="117.9">1</text>
<text x="217.3" y="117.9">2</text>
<text x="217.3" y="115.4">3</text>
<text x="226.2" y="117.9">7</text>
<text x="226.2" y="115.4">8</text>
<text x="261.8" y="117.9">2</text>
<text x="261.8" y="115.4">3</text>
<text x="270.7" y="117.9">7</text>
<text x="270.7" y="115.4">8</text>
<text x="336.2" y="115.4">26</text>
<text x="336.2" y="117.9">27</text>
<text x="341.1" y="118.8">CMD_RELAY_1</text>
<text x="341.1" y="116.2">OUT:VOY_DEMARREUR</text>
<text x="31.9" y="121.3">OUT|SENS:ALIM_LV_AV</text>
<text x="55.5" y="120.4">27</text>
<text x="106.2" y="123">2</text>
<text x="106.2" y="125.5">6</text>
<text x="118.9" y="120.4">3</text>
<text x="118.9" y="124.2">4</text>
<text x="141.8" y="123">6</text>
<text x="141.8" y="125.5">8</text>
<text x="141.8" y="120.4">9</text>
<text x="154" y="120.4">10</text>
<text x="154.5" y="125.5">7</text>
<text x="217.3" y="120.4">1</text>
<text x="226.2" y="120.4">6</text>
<text x="261.8" y="120.4">1</text>
<text x="270.7" y="120.4">6</text>
<text x="106.2" y="128.1">7</text>
<text x="118.9" y="128.1">5</text>
<text x="141.8" y="130.6">1</text>
<text x="141.8" y="128.1">4</text>
<text x="154.5" y="128.1">5</text>
<text x="10.4" y="135.7">C</text>
<text x="141.8" y="133.1">3</text>
<text x="154.5" y="133.1">2</text>
<text x="184.9" y="136.9">3</text>
<text x="200.2" y="136.9">2</text>
<text x="408.4" y="135.7">C</text>
<text x="184.9" y="142">5</text>
<text x="200.2" y="142">1</text>
<text x="65.6" y="148.4">1</text>
<text x="65.6" y="145.8">4</text>
<text x="78.3" y="145.8">2</text>
<text x="114.5" y="145.8">1</text>
<text x="120.8" y="145.8">2</text>
<text x="146.2" y="144.6">1</text>
<text x="152.6" y="144.6">2</text>
<text x="65.6" y="150.9">3</text>
<text x="78.3" y="150.9">5</text>
<text x="237.6" y="153.5">2</text>
<text x="246.5" y="153.5">1</text>
<text x="125.5" y="167.5" transform="rotate(-90 125.5 167.5)">9</text>
<text x="65.6" y="171.2">1</text>
<text x="65.6" y="173.8">3</text>
<text x="65.6" y="168.7">4</text>
<text x="78.3" y="168.7">2</text>
<text x="78.3" y="173.8">5</text>
<text x="107.7" y="168" transform="rotate(-90 107.7 168)">16</text>
<text x="110.2" y="168" transform="rotate(-90 110.2 168)">15</text>
<text x="112.8" y="168" transform="rotate(-90 112.8 168)">14</text>
<text x="115.3" y="168" transform="rotate(-90 115.3 168)">13</text>
<text x="117.9" y="168" transform="rotate(-90 117.9 168)">12</text>
<text x="120.4" y="168" transform="rotate(-90 120.4 168)">11</text>
<text x="122.9" y="168" transform="rotate(-90 122.9 168)">10</text>
<text x="107.7" y="176.4" transform="rotate(-90 107.7 176.4)">8</text>
<text x="110.2" y="176.4" transform="rotate(-90 110.2 176.4)">7</text>
<text x="112.8" y="176.4" transform="rotate(-90 112.8 176.4)">6</text>
<text x="115.3" y="176.4" transform="rotate(-90 115.3 176.4)">5</text>
<text x="117.9" y="176.4" transform="rotate(-90 117.9 176.4)">4</text>
<text x="120.4" y="176.4" transform="rotate(-90 120.4 176.4)">3</text>
<text x="122.9" y="176.4" transform="rotate(-90 122.9 176.4)">2</text>
<text x="125.5" y="176.4" transform="rotate(-90 125.5 176.4)">1</text>
<text x="186.2" y="175">3</text>
<text x="201.4" y="175">2</text>
<text x="10.4" y="185.7">D</text>
<text x="186.2" y="180.1">5</text>
<text x="201.4" y="180.1">1</text>
<text x="408.4" y="185.7">D</text>
<text x="206.5" y="234">3</text>
<text x="216.7" y="234">1</text>
<text x="10.4" y="235.7">E</text>
<text x="213.6" y="235.5" transform="rotate(-90 213.6 235.5)">2</text>
<text x="408.4" y="235.7">E</text>
<text x="10.5" y="285.7">F</text>
<text x="35" y="286.7">1</text>
<text x="85" y="286.7">2</text>
<text x="135" y="286.7">3</text>
<text x="185" y="286.7">4</text>
<text x="235" y="286.7">5</text>
<text x="285" y="286.7">6</text>
<text x="335" y="286.7">7</text>
<text x="385" y="286.7">8</text>
<text x="408.5" y="285.7">F</text>
</g>
<g font-size="1.8" fill="#008484">
<text x="259.9" y="17.9">+12V</text>
<text x="62.9" y="41.9">GND</text>
<text x="114.2" y="57.4" transform="rotate(-90 114.2 57.4)">DIODE</text>
<text x="116.5" y="55.8" transform="rotate(-90 116.5 55.8)">D?</text>
<text x="124.4" y="57.4" transform="rotate(-90 124.4 57.4)">DIODE</text>
<text x="126.7" y="55.8" transform="rotate(-90 126.7 55.8)">D?</text>
<text x="133.2" y="57.4" transform="rotate(-90 133.2 57.4)">DIODE</text>
<text x="135.6" y="55.8" transform="rotate(-90 135.6 55.8)">D?</text>
<text x="149.4" y="64.1">PH1</text>
<text x="218.5" y="62.8">PP</text>
<text x="111.3" y="89.6">RY5</text>
<text x="271.3" y="89.6">RY4</text>
<text x="108.8" y="115.7">G8PE-1C4</text>
<text x="144.7" y="116.3">G8NW</text>
<text x="221" y="114.9">PB</text>
<text x="265" y="114.9">PB1</text>
<text x="112.6" y="125.2">RY3</text>
<text x="148.2" y="127.7">RY6</text>
<text x="188.2" y="135.3">G8HL-1A4P</text>
<text x="191.3" y="137.9">RY1</text>
<text x="69.2" y="142.4">G8N-1H</text>
<text x="72" y="145.5">RY7</text>
<text x="241.3" y="154.3">AP</text>
<text x="69.2" y="165.2">G8N-1H</text>
<text x="72" y="168.4">RY8</text>
<text x="114.6" y="172">PH2</text>
<text x="192.6" y="176">RY2</text>
<text x="189.5" y="183.6">G8HL-1A4P</text>
<text x="204.6" y="230.6">USINE-CLIENT</text>
</g>
<g font-size="1.8">
<text x="213.4" y="41.7">VCC_COM_RELAYS</text>
<text x="190.5" y="53.1">GND_CAR</text>
<text x="190.5" y="58.2">GND_ELEC</text>
<text x="260.3" y="73.4">+SHUNT</text>
<text x="188" y="187.7">+SHUNT_FUSED</text>
<text x="180.3" y="199.2">+ACC_MASTER</text>
<text x="208.3" y="213.1">+S-ACC</text>
<text x="217.6" y="224.6">+BAT</text>
<text x="234.9" y="224.6">+BAT</text>
<text x="133.3" y="232.2">+ACC_FUSED</text>
<text x="214.6" y="236">+SHUNT</text>
<text x="265.4" y="241.1">OUT_MASTER_RELAY</text>
<text x="134.6" y="246.2">+SERRURES</text>
</g>
<g font-size="1.8" fill="#0000c2">
<text x="106.6" y="80.7">G8NW SERRURES</text>
<text x="263.7" y="83.3">G8PE-1A4 RELAY +ACC</text>
<text x="111.8" y="86.1">1</text>
<text x="111.8" y="93.8">2</text>
<text x="142.2" y="117.9">SERRURES 2</text>
<text x="148.6" y="124.2">1</text>
<text x="104.1" y="131.9">MASTER SERRURES</text>
<text x="148.6" y="131.9">2</text>
<text x="186.7" y="133.1">MASTER RELAY</text>
<text x="68.6" y="156">LV_AV</text>
<text x="182.9" y="172.5">LUNETTE CHAUFFANTE</text>
<text x="67.3" y="180.1">ESSUIE_AR</text>
<text x="344.2" y="241">PH1: faisceau carosserie arriere</text>
<text x="344.2" y="243">PH2: faisceau carosserie avant</text>
<text x="344.2" y="245.1">PB: faisceau habitacle combine(+CAN CONF planche de bord)</text>
<text x="344.2" y="247.1">PB1: faisceau habitacle com2000</text>
<text x="344.2" y="249.2">PP: faisceau puissance (?)</text>
<text x="344.2" y="251.2">AP: +BAT</text>
</g>
</svg>
